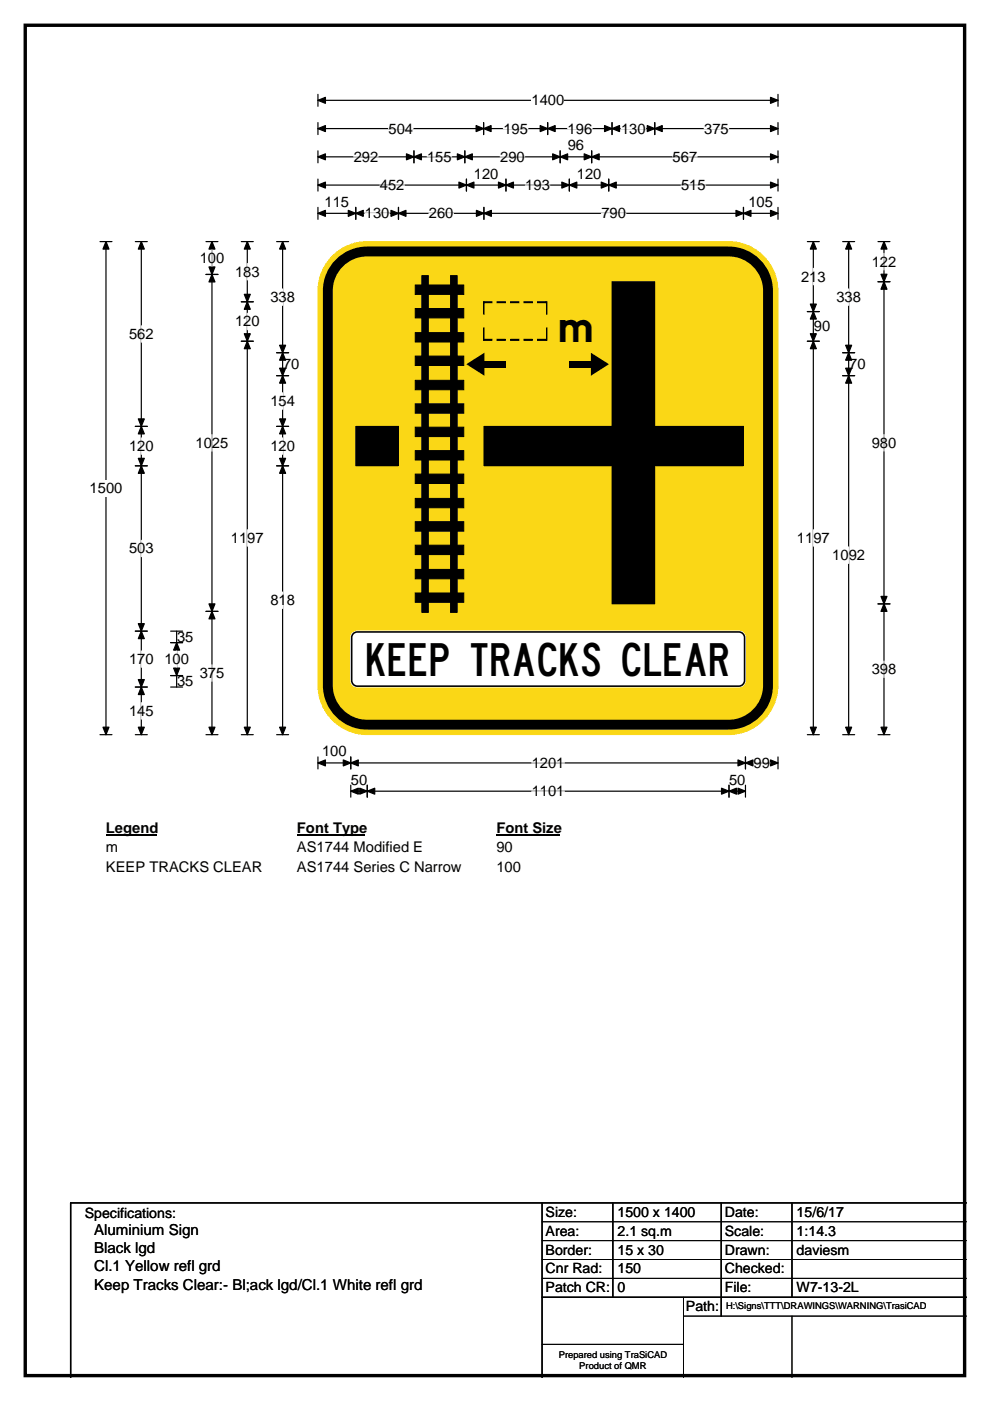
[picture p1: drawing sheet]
<svg xmlns="http://www.w3.org/2000/svg" width="210mm" height="297mm" viewBox="0 0 210 297" stroke-linecap="round" stroke-linejoin="round" font-family="sans-serif">
<path d="M5.4 5.4h199.2v286.3h-199.2z" fill="none" stroke="#000" stroke-width=".72"/>
<path d="M67.4 21.3h97.6M67.4 20v2.5M165 20v2.5" fill="none" stroke="#000" stroke-width=".25"/>
<path d="M67.4 21.3l1.6-.7v1.3zM163.4 20.6l1.6 .7-1.6 .6z" fill="#000" stroke="#000" stroke-width=".25"/>
<path d="M112.8 19.5h6.9v3.5h-6.9z" fill="#fff"/>
<g fill="none" stroke="#000" stroke-width=".25">
<path d="M67.4 27.3h97.6M67.4 26v2.5M67.4 32v2.5M67.4 38v2.5M67.4 33.3h97.6M67.4 39.2h97.6M87.8 32v2.5M98.6 32v2.5M98.9 38v2.5M102.6 26v2.5M107.3 38v2.5M116.2 26v2.5"/>
<path d="M118.8 32v2.5M120.8 38v2.5M125.5 32v2.5M129.1 38v2.5M129.8 26v2.5M138.9 26v2.5M165 32v2.5M165 26v2.5M165 38v2.5M21.2 51.2h2.5M22.5 51.2v104.6M67.4 44v2.5"/>
<path d="M67.4 45.2h97.6M75.5 44v2.5M84.5 44v2.5M102.6 44v2.5M157.7 44v2.5M165 44v2.5M21.2 155.8h2.5M67.4 160.5v2.5M67.4 161.8h97.6M74.4 160.5v2.5M74.4 166.5v2.5M74.4 167.7h83.7"/>
<path d="M77.9 166.5v2.5M154.6 166.5v2.5M158.1 166.5v2.5M158.1 160.5v2.5M165 160.5v2.5"/>
</g>
<g fill="#000" stroke="#000" stroke-width=".25">
<path d="M67.4 27.3l1.6-.7v1.3zM67.4 33.3l1.6-.7v1.3zM67.4 39.2l1.6-.6v1.3zM87.8 33.3l1.6-.7v1.3zM86.2 32.6l1.6 .7-1.6 .6zM97 32.6l1.6 .7-1.6 .6zM98.6 33.3l1.6-.7v1.3zM98.9 39.2l1.6-.6v1.3zM97.3 38.6l1.6 .6-1.6 .7zM102.6 27.3l1.6-.7v1.3zM101 26.6l1.6 .7-1.6 .6zM105.7 38.6l1.6 .6-1.6 .7z"/>
<path d="M107.3 39.2l1.6-.6v1.3zM114.6 26.6l1.6 .7-1.6 .6zM116.2 27.3l1.6-.7v1.3zM117.2 32.6l1.6 .7-1.6 .6zM118.8 33.3l1.6-.7v1.3zM119.2 38.6l1.6 .6-1.6 .7zM120.8 39.2l1.5-.6v1.3zM123.9 32.6l1.6 .7-1.6 .6zM125.5 33.3l1.6-.7v1.3zM127.5 38.6l1.6 .6-1.6 .7zM129.1 39.2l1.6-.6v1.3zM128.2 26.6l1.6 .7-1.6 .6z"/>
<path d="M129.8 27.3l1.6-.7v1.3zM137.3 26.6l1.6 .7-1.6 .6zM138.9 27.3l1.6-.7v1.3zM163.4 26.6l1.6 .7-1.6 .6zM163.4 32.6l1.6 .7-1.6 .6zM163.4 38.6l1.6 .6-1.6 .7zM22.5 51.2l.6 1.6h-1.3zM67.4 45.2l1.6-.6v1.3zM75.5 45.2l1.5-.6v1.3zM73.9 44.6l1.6 .6-1.6 .7zM82.9 44.6l1.6 .6-1.6 .7zM84.5 45.2l1.6-.6v1.3z"/>
<path d="M101 44.6l1.6 .6-1.6 .7zM102.6 45.2l1.6-.6v1.3zM156.1 44.6l1.6 .6-1.6 .7zM157.7 45.2l1.6-.6v1.3zM163.4 44.6l1.6 .6-1.6 .7zM21.8 154.2h1.3l-.6 1.6zM67.4 161.8l1.6-.7v1.3zM74.4 161.8l1.6-.7v1.3zM72.8 161.1l1.6 .7-1.6 .6zM74.4 167.7l1.6-.6v1.3zM77.9 167.7l1.6-.6v1.3zM76.3 167.1l1.6 .6-1.6 .7z"/>
<path d="M153 167.1l1.6 .6-1.6 .7zM154.6 167.7l1.6-.6v1.3zM156.5 161.1l1.6 .7-1.6 .6zM158.1 161.8l1.6-.7v1.3zM156.5 167.1l1.6 .6-1.6 .7zM163.4 161.1l1.6 .7-1.6 .6z"/>
</g>
<g fill="none" stroke="#fff" stroke-width=".25">
<path d="M75 33.3h5.2M80.6 39.2h5.2M82.4 27.3h5.2M90.6 33.3h5.2M106.1 33.3h5.2M106.8 27.3h5.2M111.4 39.2h5.2M120.4 27.3h5.2M131.7 27.3h5.2M142.7 33.3h5.2M144.5 39.2h5.2M149.4 27.3h5.2"/>
<path d="M77.4 45.2h5.2M91 45.2h5.2M127.6 45.2h5.2M112.8 161.8h6.9M112.8 167.7h6.9M159.8 161.8h3.5"/>
</g>
<path d="M19 101.8h7v3.5h-7z" fill="#fff"/>
<g fill="none" stroke="#000" stroke-width=".25">
<path d="M28.7 51.2h2.5M30 51.2v104.6M43.7 51.2h2.5M43.7 58.2h2.5M45 51.2v104.6M51.2 51.2h2.5M52.5 51.2v104.6M58.7 51.2h2.5M59.9 51.2v104.6M171.2 51.2h2.6M172.5 51.2v104.6M178.7 51.2h2.6"/>
<path d="M180 51.2v104.6M186.2 51.2h2.6M186.2 59.7h2.6M187.5 51.2v104.6M51.2 64h2.5M51.2 72.3h2.5M58.7 74.8h2.5M58.7 79.7h2.5M171.2 72.3h2.6M171.2 66.1h2.6M178.7 74.8h2.6M178.7 79.7h2.6"/>
<path d="M28.7 90.4h2.5M28.7 98.8h2.5M58.7 90.4h2.5M58.7 98.8h2.5M28.7 133.8h2.5M36.2 133.8h2.5M36.2 136.2h2.5M37.5 133.8v11.9M43.7 129.6h2.5M186.2 128h2.6M28.7 145.7h2.5M28.7 155.8h2.5"/>
<path d="M36.2 145.7h2.5M36.2 143.2h2.5M43.7 155.8h2.5M51.2 155.8h2.5M58.7 155.8h2.5M171.2 155.8h2.6M178.7 155.8h2.6M186.2 155.8h2.6"/>
</g>
<g fill="#000" stroke="#000" stroke-width=".25">
<path d="M30 51.2l.6 1.6h-1.3zM45 58.2l.6 1.6h-1.3zM45 51.2l.6 1.6h-1.3zM44.3 56.6h1.3l-.6 1.6zM52.5 51.2l.6 1.6h-1.3zM59.9 51.2l.7 1.6h-1.3zM172.5 51.2l.6 1.6h-1.2zM180 51.2l.6 1.6h-1.2zM187.5 59.7l.6 1.6h-1.2zM187.5 51.2l.6 1.6h-1.2zM186.9 58.1h1.2l-.6 1.6zM52.5 64l.6 1.6h-1.3z"/>
<path d="M51.8 70.8h1.3l-.6 1.5zM51.8 62.4h1.3l-.6 1.6zM52.5 72.3l.6 1.6h-1.3zM59.9 74.8l.7 1.6h-1.3zM59.3 78.1h1.3l-.7 1.6zM59.3 73.2h1.3l-.7 1.6zM59.9 79.7l.7 1.5h-1.3zM172.5 66.1l.6 1.5h-1.2zM171.9 70.8h1.2l-.6 1.5zM171.9 64.5h1.2l-.6 1.6zM172.5 72.3l.6 1.6h-1.2zM180 74.8l.6 1.6h-1.2z"/>
<path d="M179.4 78.1h1.2l-.6 1.6zM179.4 73.2h1.2l-.6 1.6zM180 79.7l.6 1.5h-1.2zM30 90.4l.6 1.6h-1.3zM29.3 97.2h1.3l-.6 1.6zM29.3 88.8h1.3l-.6 1.6zM30 98.8l.6 1.6h-1.3zM59.3 88.8h1.3l-.7 1.6zM59.9 90.4l.7 1.6h-1.3zM59.3 97.2h1.3l-.7 1.6zM59.9 98.8l.7 1.6h-1.3zM29.3 132.2h1.3l-.6 1.6z"/>
<path d="M30 133.8l.6 1.6h-1.3zM37.5 136.2l.6 1.6h-1.3zM44.3 128h1.3l-.6 1.6zM45 129.6l.6 1.6h-1.3zM186.9 126.4h1.2l-.6 1.6zM187.5 128l.6 1.6h-1.2zM29.3 144.1h1.3l-.6 1.6zM30 145.7l.6 1.6h-1.3zM29.3 154.2h1.3l-.6 1.6zM36.8 141.6h1.3l-.6 1.6zM44.3 154.2h1.3l-.6 1.6zM51.8 154.2h1.3l-.6 1.6z"/>
<path d="M59.3 154.2h1.3l-.7 1.6zM171.9 154.2h1.2l-.6 1.6zM179.4 154.2h1.2l-.6 1.6zM186.9 154.2h1.2l-.6 1.6z"/>
</g>
<g fill="none" stroke="#fff" stroke-width=".25">
<path d="M45 53v3.5M52.5 55.9v3.5M172.5 56.9v3.5M187.5 53.7v3.5M30 69.1v3.5M52.5 66.4v3.5M59.9 61.3v3.4M180 61.3v3.4M30 92.8v3.5M45 92.2v3.5M59.9 83.3v3.5M59.9 92.8v3.5"/>
<path d="M187.5 92.1v3.5M30 114.6v3.4M52.5 112.3v3.5M172.5 112.3v3.5M180 116v3.5M30 138v3.5M37.5 138v3.5M59.9 125.5v3.5M30 149v3.5M45 140.9v3.5M187.5 140.2v3.4"/>
</g>
<path d="M22.5 173.7h10.7v3.5h-10.7z" fill="#fff"/>
<path d="M22.5 177h10.7" fill="none" stroke="#000" stroke-width=".32"/>
<path d="M63 173.7h14.4v3.5h-14.4z" fill="#fff"/>
<path d="M63 177h14.4" fill="none" stroke="#000" stroke-width=".32"/>
<path d="M105.3 173.7h13.4v3.5h-13.4z" fill="#fff"/>
<path d="M105.3 177h13.4" fill="none" stroke="#000" stroke-width=".32"/>
<g fill="#fff">
<path d="M22.5 177.9h2.6v3.5h-2.6z"/>
<path d="M62.9 177.9h26.8v3.5h-26.8z"/>
<path d="M105.3 177.9h3.5v3.5h-3.5z"/>
<path d="M22.5 182.1h33v3.5h-33z"/>
<path d="M62.9 182.1h34.9v3.5h-34.9z"/>
<path d="M105.3 182.1h5.2v3.5h-5.2z"/>
</g>
<path d="M70.1 54.7a10.4 10.4 0 0 1 7.8-3.5h76.6a10.5 10.5 0 0 1 10.5 10.5v83.6a10.5 10.5 0 0 1-10.5 10.4h-76.6a10.5 10.5 0 0 1-10.5-10.4v-83.6a10.4 10.4 0 0 1 2.7-7z" fill-rule="evenodd" fill="#fad716" stroke="#fad716" stroke-width=".21"/>
<path d="M72 55.8a8.3 8.3 0 0 1 5.9-2.5h76.6a8.3 8.3 0 0 1 8.4 8.4v83.6a8.4 8.4 0 0 1-8.4 8.3h-76.6a8.3 8.3 0 0 1-8.4-8.3v-83.6a8.3 8.3 0 0 1 2.5-5.9z" fill="none" stroke="#000" stroke-width="2.1"/>
<path d="M98.9 77.2l3.8-2.4v4.9zM125.3 74.8l3.9 2.4-3.9 2.5z" fill="#000"/>
<path d="M102.7 76.5h4.6v1.4h-4.6zM120.8 76.5h4.5v1.4h-4.5zM75.5 90.4h9v8.3h-9zM102.7 90.4h55v8.3h-55zM129.8 59.8h9.1v68.2h-9.1z" fill="#000"/>
<g fill="#000" stroke="#000" stroke-width=".21">
<path d="M89.5 58.4h1.3v71.4h-1.3z" fill-rule="evenodd"/>
<path d="M95.6 58.4h1.4v71.4h-1.4z" fill-rule="evenodd"/>
<path d="M88.1 60.4h10.3v2h-10.3z" fill-rule="evenodd"/>
<path d="M88.1 65.4h10.3v2h-10.3z" fill-rule="evenodd"/>
<path d="M88.1 70.5h10.3v2h-10.3z" fill-rule="evenodd"/>
<path d="M88.1 75.5h10.3v2h-10.3z" fill-rule="evenodd"/>
<path d="M102.6 64l.1 2.6z" fill-rule="evenodd"/>
<path d="M102.6 69.5l.1 2.6z" fill-rule="evenodd"/>
<path d="M102.6 64h1.8v.2h-1.8z" fill-rule="evenodd"/>
<path d="M102.6 72h1.8v.1h-1.8z" fill-rule="evenodd"/>
<path d="M105.4 64h1.8v.2h-1.8z" fill-rule="evenodd"/>
<path d="M105.4 72h1.8v.1h-1.8z" fill-rule="evenodd"/>
<path d="M108.3 64h1.8v.2h-1.8z" fill-rule="evenodd"/>
<path d="M108.3 72h1.8v.1h-1.8z" fill-rule="evenodd"/>
<path d="M111.1 64h1.8v.2h-1.8z" fill-rule="evenodd"/>
<path d="M111.1 72h1.8v.1h-1.8z" fill-rule="evenodd"/>
<path d="M114 64h1.8v.2h-1.8z" fill-rule="evenodd"/>
<path d="M114 72h1.8v.1h-1.8z" fill-rule="evenodd"/>
<path d="M115.9 64h.1v2.6h-.1z" fill-rule="evenodd"/>
<path d="M88.1 80.6h10.3v2h-10.3z" fill-rule="evenodd"/>
<path d="M88.1 85.6h10.3v2h-10.3z" fill-rule="evenodd"/>
<path d="M88.1 90.6h10.3v2h-10.3z" fill-rule="evenodd"/>
<path d="M88.1 95.5h10.3v2h-10.3z" fill-rule="evenodd"/>
<path d="M88.1 100.5h10.3v2h-10.3z" fill-rule="evenodd"/>
<path d="M88.1 105.7h10.3v2h-10.3z" fill-rule="evenodd"/>
<path d="M88.1 110.6h10.3v2h-10.3z" fill-rule="evenodd"/>
<path d="M88.1 115.6h10.3v2h-10.3z" fill-rule="evenodd"/>
<path d="M88.1 120.7h10.3v2h-10.3z" fill-rule="evenodd"/>
<path d="M88.1 125.7h10.3v2h-10.3z" fill-rule="evenodd"/>
</g>
<g fill="none" stroke="#000" stroke-width=".21">
<path d="M129.8 59.7h9.1v68.3h-9.1zM115.9 69.5h.1v2.6h-.1zM116 69.5v2.6M75.5 90.4h9v8.3h-9zM102.6 90.4h55.1v8.3h-55.1zM115 259h90M115 263h90M115 267h90M115 271h90M145 279h60M145 275v17M168 279v13"/>
<path d="M115 285h30"/>
</g>
<path d="M74.7 134.4l.7-.5 .4-.1h80.9a1.39 1.39 0 0 1 1.4 1.4v9.1a1.41 1.41 0 0 1-1.4 1.3h-80.9a1.39 1.39 0 0 1-1.4-1.3v-9.1z" fill-rule="evenodd" fill="#fff" stroke="#fff" stroke-width=".21"/>
<path d="M75.1 134.2l.7-.2h80.9a1.21 1.21 0 0 1 1.2 1.2v9.1a1.23 1.23 0 0 1-1.2 1.2h-80.9a1.21 1.21 0 0 1-1.2-1.2v-9.1l.1-.4z" fill="none" stroke="#000" stroke-width=".34"/>
<path d="M115 255v37M130 255v20M153 255v24M168 255v20M205 255h-190v37M115 275h90" fill="none" stroke="#000" stroke-width=".3"/>
<text font-size="7" x="77.9" y="143.4">KEEP TRACKS CLEAR</text>
<text font-size="6.3" x="118.8" y="72.5">m</text>
<g font-size="3.2">
<text x="20" y="261.9">Aluminium Sign</text>
<text x="20" y="265.7">Black lgd</text>
<text x="20" y="269.6">Cl.1 Yellow refl grd</text>
<text x="20" y="273.4">Keep Tracks Clear:- Bl;ack lgd/Cl.1 White refl grd</text>
</g>
<g font-size="3.1">
<text x="112.8" y="22.3">1400</text>
<text x="82.4" y="28.3">504</text>
<text x="106.8" y="28.3">195</text>
<text x="120.4" y="28.3">196</text>
<text x="131.7" y="28.3">130</text>
<text x="149.4" y="28.3">375</text>
<text x="75" y="34.3">292</text>
<text x="90.6" y="34.3">155</text>
<text x="106.1" y="34.3">290</text>
<text x="120.4" y="31.9">96</text>
<text x="142.7" y="34.3">567</text>
<text x="80.6" y="40.3">452</text>
<text x="100.5" y="37.8">120</text>
<text x="111.4" y="40.3">193</text>
<text x="122.3" y="37.8">120</text>
<text x="144.5" y="40.3">515</text>
<text x="68.8" y="43.8">115</text>
<text x="77.4" y="46.3">130</text>
<text x="91" y="46.3">260</text>
<text x="127.6" y="46.3">790</text>
<text x="158.7" y="43.8">105</text>
<text x="42.4" y="55.8">100</text>
<text x="49.8" y="58.7">183</text>
<text x="169.9" y="59.7">213</text>
<text x="184.9" y="56.5">122</text>
<text x="57.3" y="64.1">338</text>
<text x="177.4" y="64.1">338</text>
<text x="27.4" y="71.9">562</text>
<text x="49.8" y="69.2">120</text>
<text x="172.6" y="70.3">90</text>
<text x="60" y="78.3">70</text>
<text x="180.1" y="78.3">70</text>
<text x="57.3" y="86.1">154</text>
<text x="27.4" y="95.6">120</text>
<text x="41.5" y="95">1025</text>
<text x="57.3" y="95.6">120</text>
<text x="184.9" y="94.9">980</text>
<text x="19" y="104.6">1500</text>
<text x="27.4" y="117.3">503</text>
<text x="49" y="115.1">1197</text>
<text x="169" y="115.1">1197</text>
<text x="176.5" y="118.7">1092</text>
<text x="57.3" y="128.3">818</text>
<text x="37.6" y="136.1">35</text>
<text x="27.4" y="140.8">170</text>
<text x="34.9" y="140.8">100</text>
<text x="42.4" y="143.7">375</text>
<text x="184.9" y="143">398</text>
<text x="37.6" y="145.5">35</text>
<text x="27.4" y="151.8">145</text>
<text x="68.3" y="160.4">100</text>
<text x="74.4" y="166.3">50</text>
<text x="112.8" y="162.8">1201</text>
<text x="154.6" y="166.3">50</text>
<text x="159.8" y="162.8">99</text>
<text x="112.8" y="168.8">1101</text>
<text x="22.5" y="176.6">Legend</text>
<text x="63" y="176.6">Font Type</text>
<text x="105.3" y="176.6">Font Size</text>
<text x="22.5" y="180.7">m</text>
<text x="22.5" y="184.9">KEEP TRACKS CLEAR</text>
<text x="63" y="180.7">AS1744 Modified E</text>
<text x="63" y="184.9">AS1744 Series C Narrow</text>
<text x="105.3" y="180.7">90</text>
<text x="105.3" y="184.9">100</text>
</g>
<g font-size="3">
<text x="115.7" y="258">Size:</text>
<text x="131" y="258">1500 x 1400</text>
<text x="153.7" y="258">Date:</text>
<text x="169" y="258">15/6/17</text>
<text x="18" y="258.2">Specifications:</text>
<text x="115.7" y="262">Area:</text>
<text x="131" y="262">2.1 sq.m</text>
<text x="153.7" y="262">Scale:</text>
<text x="169" y="262">1:14.3</text>
<text x="115.7" y="266">Border:</text>
<text x="115.7" y="270">Cnr Rad:</text>
<text x="131" y="266">15 x 30</text>
<text x="131" y="270">150</text>
<text x="153.7" y="266">Drawn:</text>
<text x="153.7" y="270">Checked:</text>
<text x="169" y="266">daviesm</text>
<text x="115.7" y="274">Patch CR:</text>
<text x="131" y="274">0</text>
<text x="153.7" y="274">File:</text>
<text x="169" y="274">W7-13-2L</text>
<text x="145.5" y="278">Path:</text>
</g>
<g font-size="2">
<text x="154" y="277.6">H:\Signs\TTT\DRAWINGS\WARNING\TrasiCAD</text>
<text x="118.5" y="287.8">Prepared using TraSiCAD</text>
<text x="122.9" y="290.2">Product of QMR</text>
</g>
</svg>
